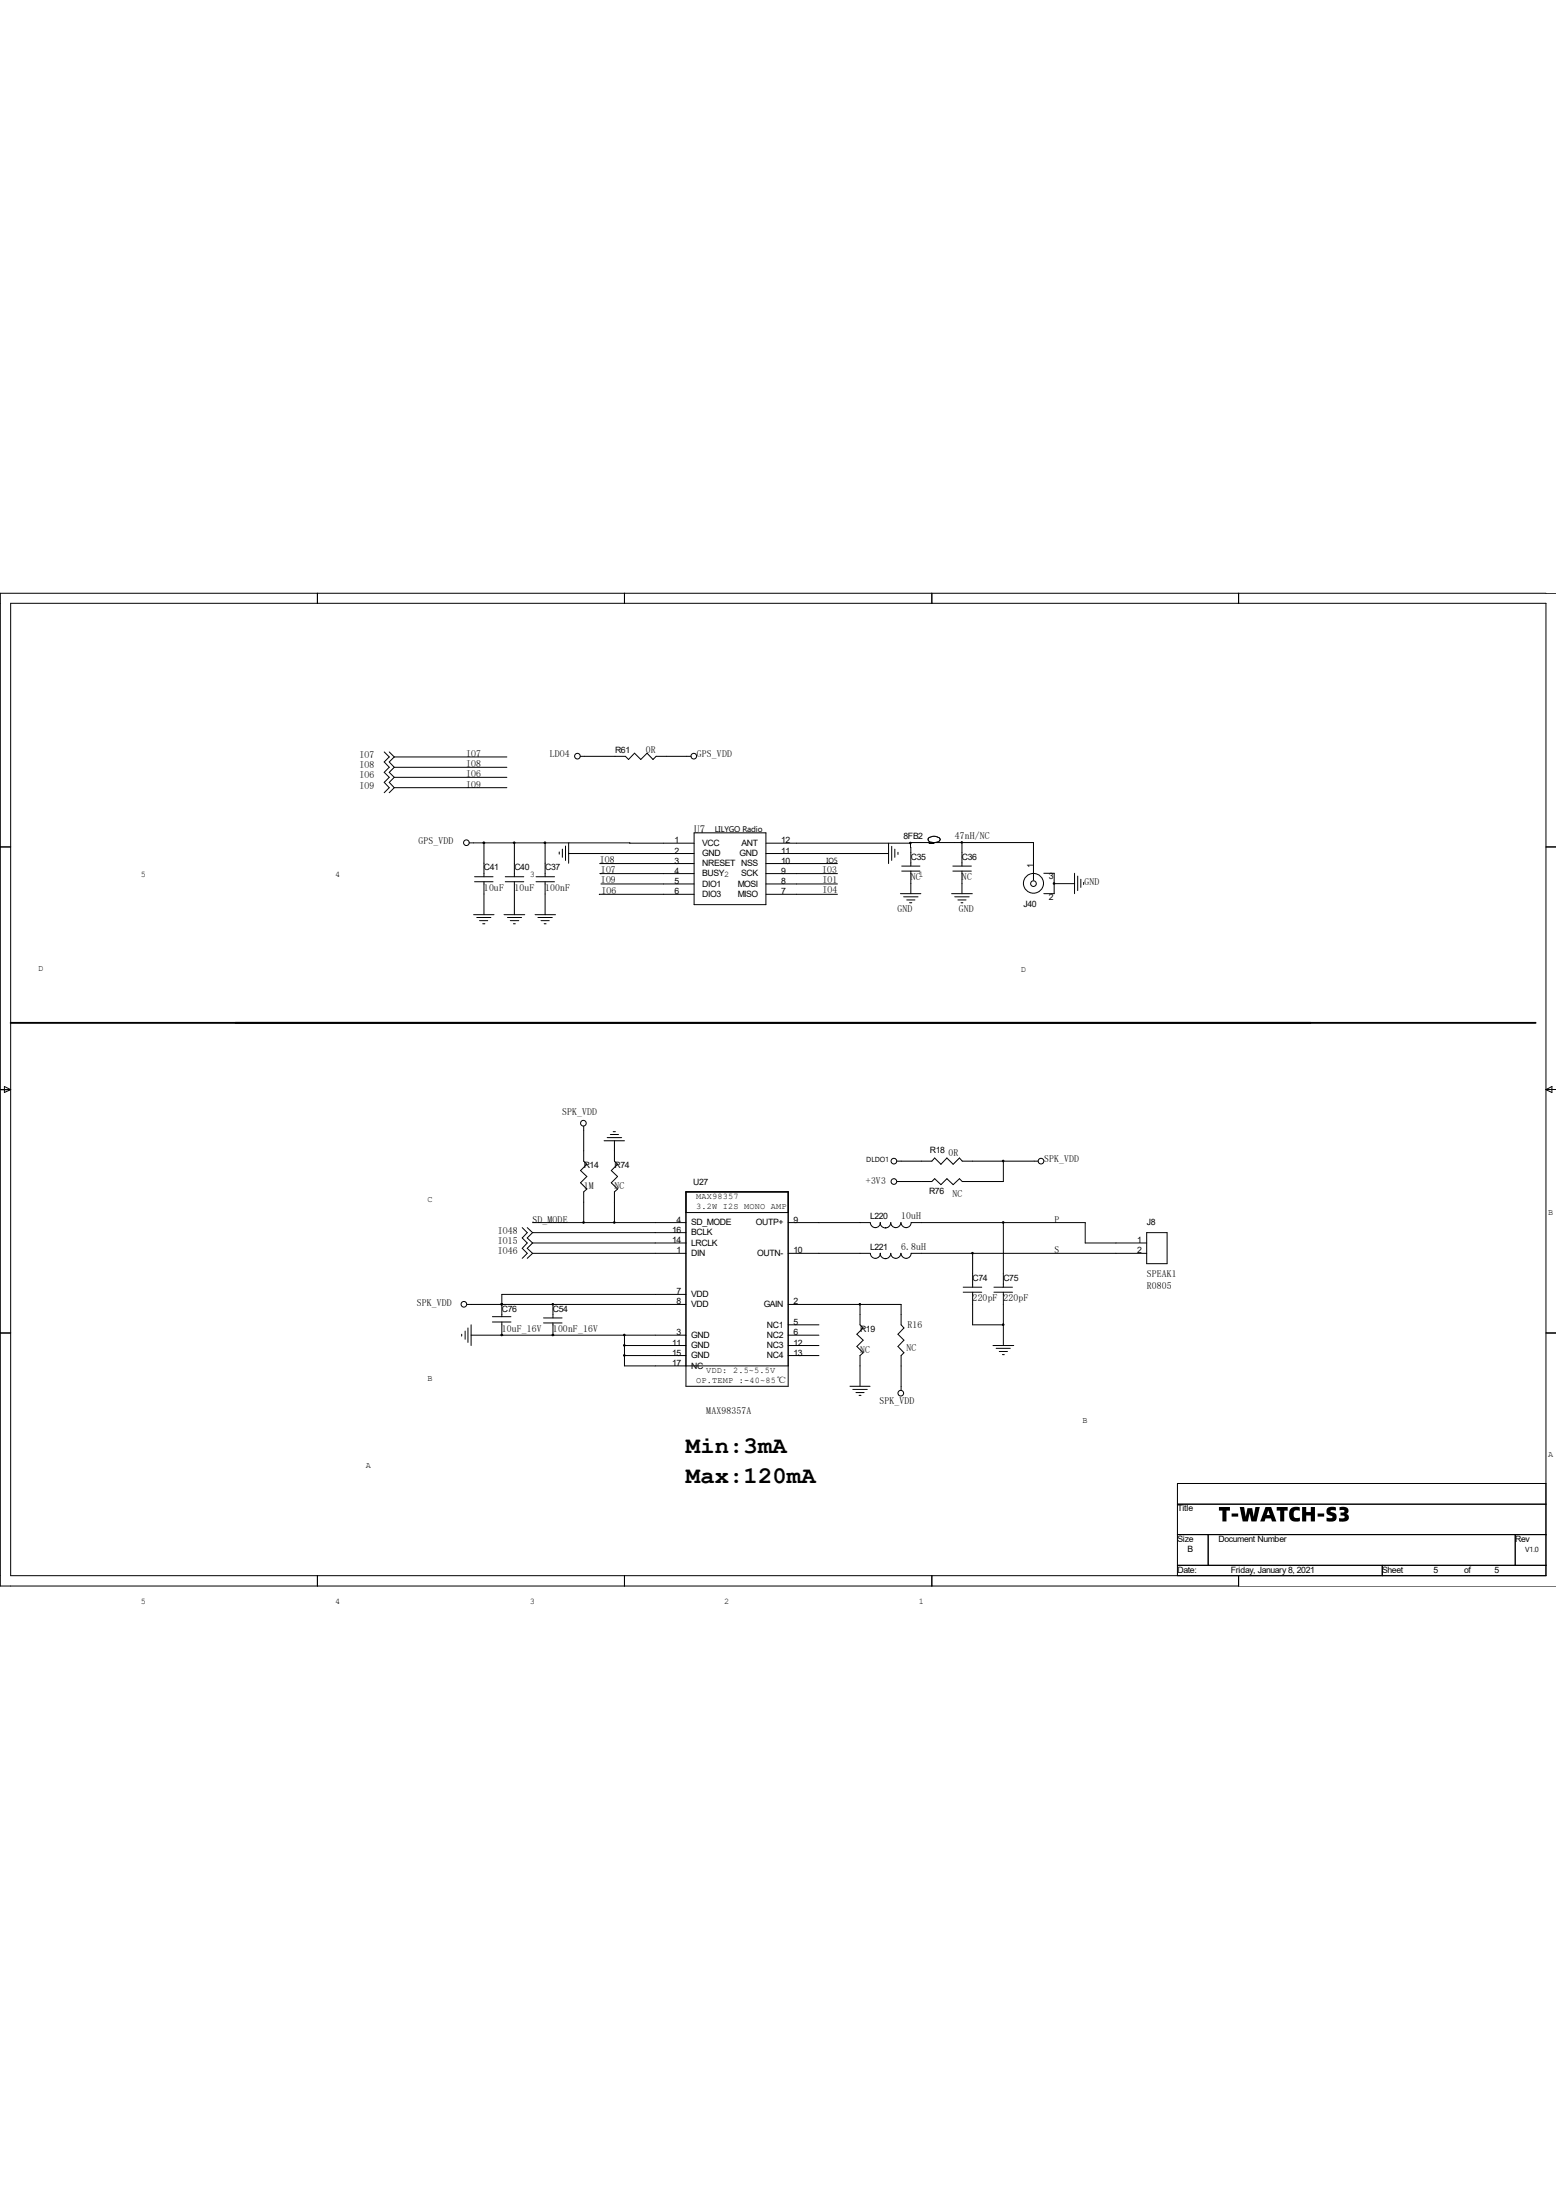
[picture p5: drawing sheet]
<svg xmlns="http://www.w3.org/2000/svg" width="210mm" height="297mm" viewBox="0 0 210 297" stroke-linecap="round" stroke-linejoin="round" font-family="sans-serif">
<g fill="none" stroke="#000" stroke-width=".13">
<path d="M1.4 81.4h207.3v131.3h-207.3zM42.8 80.1v1.3M84.3 80.1v1.3M125.8 80.1v1.3M167.2 80.1v1.3M210 80.1h-210v134h210M0 114.3h1.4M51.9 101.5l.6 .7-.6 .7 .6 .7-.6 .7 .6 .6-.6 .7 .6 .7-.6 .7M52.5 101.5l.7 .7M53.2 102.2l-.7 .7 .7 .7M53.2 103.6l-.7 .7 .7 .6M53.2 104.9l-.7 .7 .7 .7"/>
<path d="M53.2 106.3l-.7 .7M53.2 102.2h15.2M53.2 103.6h15.2M53.2 104.9h15.2M53.2 106.3h15.2M63.3 113.8h30.4M64.1 118.4h2.4M64.1 119h2.4M65.3 113.8v4.6M65.3 119v4.5M68.2 118.4h2.5M68.2 119h2.5"/>
<path d="M69.4 113.8v4.6M69.4 119v4.5M72.3 118.4h2.5M72.3 119h2.5M73.6 113.8v4.6M73.6 119v4.5M75.5 115v.3M75.9 114.6v1.1M76.3 114.2v2M76.8 115.2h16.9M76.8 113.8v2.7M78.3 102.1h6.1l.4 .4 .8-.8 .9 .8 .8-.8 .8 .8 .5-.4h4.7"/>
<path d="M80.9 116.6h12.8M81 117.9h.1M81 117.9h12.7M81.1 119.3h12.6M93.7 112.4h9.7v9.7h-9.7zM103.4 113.8h19.5M103.4 115.2h16.5M103.4 116.6h9.6M103.4 117.9h9.6M103.4 119.3h9.6M119.9 113.8v2.8M120.4 114.3v1.9"/>
<path d="M120.8 114.6v1.1M121.2 115.1v.3M121.7 116.9h2.5M121.7 117.6h2.5M122.9 116.9v-3.2h16.6v5.1M122.9 117.6v3M125.4 113.9h.7M125.9 113.7a.49 .49 0 0 1-.6-.5 1.08 1.08 0 0 1 1.6 .1 .64 .64 0 0 1-.7 .4M128.6 116.9h2.5M128.6 117.6h2.5M129.8 113.7v3.2M129.8 117.6v3"/>
<path d="M140.9 117.9h1.4v2.7h-1.4M142.3 119.3h2.7M145 117.9v2.7M145.5 118.3v1.9M145.9 118.7v1.1M146.3 119.1v.3M208.7 114.3h1.3M63.9 123.5h2.8M64.3 123.9h2M64.7 124.3h1.1M65.2 124.7h.2M68 123.5h2.8"/>
<path d="M68.5 123.9h1.9M68.9 124.3h1.1M69.3 124.7h.3M72.2 123.5h2.8M72.6 123.9h1.9M73 124.3h1.1M73.4 124.7h.3M93.7 120.7l-12.8 .1M103.4 120.7h9.6M121.5 120.6h2.8M122 121.1h1.9M122.4 121.5h1.1"/>
<path d="M122.8 121.9h.3M128.4 120.6h2.8M128.9 121.1h1.9M129.3 121.5h1.1M129.7 121.9h.3M0 147.1h1.4M.6 146.7l.8 .4-.8 .4zM78.8 152.1v4.7l.4 .4-.8 .8 .8 .8-.8 .9 .8 .8-.4 .4v4.2M81.5 154h2.8M82 153.6h1.9M82.4 153.2h1.1M82.8 152.8h.3"/>
<path d="M82.9 154v2.8l.5 .4-.9 .8 .9 .8-.9 .9 .9 .8-.5 .4v4.2M121.1 156.8h4.7l.4-.5 .8 .9 .8-.9 .9 .9 .8-.9 .4 .5h10.2M135.4 156.8v2.7h-5.5l-.4-.4-.8 .8-.9-.8-.8 .8-.8-.8-.4 .4h-4.7M208.7 147.1h1.3M208.7 147.1l.8-.4v.8zM0 180h1.4M62.8 179.7v1.1M63 176.1h29.6M63.2 179.3v1.9M63.6 178.9v2.8M66.5 178.5h2.5M66.5 177.8h2.5"/>
<path d="M67.7 176.1h.1M67.7 178.5v1.8M70.5 165.7l.7 .7-.7 .7 .7 .7-.7 .7 .7 .7-.7 .7M71.2 165.7l.7 .7M71.9 169.2h20.7M71.9 165.1h20.7M71.9 166.4h20.7M71.9 167.8h20.7M71.9 166.4l-.7 .7 .7 .7M71.9 167.8l-.7 .7 .7 .7M71.9 169.2l-.7 .7M73.4 177.9h2.5"/>
<path d="M73.4 178.6h2.5M74.6 176.1h.1M74.6 176.1v1.8M74.6 178.6v1.7M92.6 160.9h13.8v26.3h-13.8zM92.6 163.7h13.8M92.6 174.8h-24.9v3M106.4 176.1h15.2v2.8l.4 .4-.8 .8 .8 .8-.8 .9 .8 .8-.4 .4v4.7M106.4 169.2h11M106.4 165.1h11M106.4 178.9h4.1M116.1 176.1v2.8l.4 .4-.8 .8 .8 .8-.8 .9 .8 .8-.4 .4v4.2"/>
<path d="M117.5 169.2a.66 .66 0 0 0 .6 .7 .66 .66 0 0 0 .7-.7 .72 .72 0 0 0 .7 .7M117.5 165.1a.66 .66 0 0 0 .6 .6 .66 .66 0 0 0 .7-.6 .72 .72 0 0 0 .7 .7M121.6 169.2a.68 .68 0 0 1-.7 .7 .68 .68 0 0 1-.7-.7 .72 .72 0 0 1-.7 .7M121.6 165.1a.68 .68 0 0 1-.7 .6 .68 .68 0 0 1-.7-.6 .72 .72 0 0 1-.7 .7v-.1M121.6 165.1a.68 .68 0 0 0 .7 .6 .68 .68 0 0 0 .7-.6h23.5v2.7h8.3M130 173.8h2.5M130 174.5h2.5M131.3 174.5v4.4h4.1M131.3 169.2v4.6M134.2 173.8h2.5M134.2 174.5h2.5M135.4 165.1v8.7"/>
<path d="M135.4 174.5v7.2M154.8 169.2h-31.8a.68 .68 0 0 1-.7 .7 .68 .68 0 0 1-.7-.7M154.8 166.4h2.7v4.2h-2.7zM208.7 180h1.3M62.3 180.1v.3M63.6 180.3h29M67.7 180.3h.1M74.6 180.3h.1M84.3 180.3v4.1h22.1M84.3 181.7h8.3M84.3 183h8.3M106.4 180.3h4.1"/>
<path d="M106.4 181.7h4.1M106.4 183h4.1M114.7 187.2h2.7M115.1 187.6h2M115.5 188h1.1M116 188.4h.2M134 181.7h2.8M134.5 182h1.9M134.9 182.5h1.1M135.3 182.9h.3M42.8 212.7v1.4M84.3 212.7v1.4"/>
<path d="M125.8 212.7v1.4M158.9 203.1h49.8M158.9 207.2h49.8M158.9 211.3h49.8M163.1 207.2v4.1M167.2 212.7v1.4M186.6 211.3v1.4M204.5 207.2v4.1M208.7 200.3h-49.8v12.4"/>
<circle cx="62.9" cy="113.8" r=".38"/>
<circle cx="77.9" cy="102.1" r=".38"/>
<circle cx="93.6" cy="102.1" r=".38"/>
<circle cx="139.5" cy="119.3" r=".38"/>
<circle cx="139.5" cy="119.3" r="1.34"/>
<circle cx="78.7" cy="151.6" r=".38"/>
<circle cx="120.6" cy="156.8" r=".38"/>
<circle cx="120.6" cy="159.5" r=".38"/>
<circle cx="140.5" cy="156.8" r=".38"/>
<circle cx="62.6" cy="176.1" r=".38"/>
<circle cx="121.6" cy="188.1" r=".38"/>
</g>
<path d="M164.5 203.5h1.5v.4h-.5v1.5h-.5v-1.5h-.5zM166.2 204.3h.9v.4h-.9zM167.3 203.5h.6l.2 1.2 .3-1.1h.6l.2 1.1 .2-1.2h.6l-.4 1.9h-.7l-.2-1.1-.3 1.1h-.7zM170.8 203.5h.8l.7 1.9h-.6l-.2-.4h-.7l-.1 .4h-.6zM171.2 203.9l-.2 .6h.4zM172.3 203.5h1.5v.4h-.5v1.5h-.5v-1.5h-.5zM174.3 203.6a1.37 1.37 0 0 1 1.1-.1v.5a.54 .54 0 0 0-.7 0 .54 .54 0 0 0-.1 .7 .56 .56 0 0 0 .9 .2v.5a1 1 0 0 1-1.2-.2 1 1 0 0 1-.3-1.1zM175.7 203.5h.6v.6h.6v-.6h.6v1.9h-.6v-.8h-.6v.8h-.6zM177.8 204.3h.9v.4h-.9zM179.2 203.6a1.21 1.21 0 0 1 1.1-.1v.4h-.3a.28 .28 0 0 0-.4 .2h.1a.68 .68 0 0 1 .7 .8 .68 .68 0 0 1-.9 .5h-.5v-.5a.63 .63 0 0 0 .8-.1l-.1-.1a.62 .62 0 0 1-.6-.4 .62 .62 0 0 1 .1-.7zM180.8 203.5l.3-.1a.59 .59 0 0 1 .7 .2 .59 .59 0 0 1 .1 .7l-.2 .1a.55 .55 0 0 1 .3 .7 .55 .55 0 0 1-.6 .3h-.7v-.5l.5 .1a.22 .22 0 0 0 .3-.2 .22 .22 0 0 0-.3-.2h-.3v-.4h.2a.22 .22 0 0 0 .3 0 .22 .22 0 0 0 0-.3h-.6z" fill="#000"/>
<path d="M1.4 138.1h205.9" fill="none" stroke="#000" stroke-width=".25"/>
<g fill="#000" stroke="#000" stroke-width=".13">
<circle cx="65.3" cy="113.8" r=".11"/>
<circle cx="69.4" cy="113.8" r=".11"/>
<circle cx="73.6" cy="113.8" r=".11"/>
<circle cx="122.9" cy="113.8" r=".11"/>
<circle cx="129.8" cy="113.7" r=".11"/>
<circle cx="142.3" cy="119.3" r=".11"/>
<circle cx="135.4" cy="156.7" r=".11"/>
<circle cx="67.7" cy="176.1" r=".11"/>
<circle cx="74.6" cy="176.1" r=".11"/>
<circle cx="78.8" cy="165" r=".11"/>
<circle cx="82.9" cy="165" r=".11"/>
<circle cx="116.1" cy="176.1" r=".11"/>
<circle cx="131.3" cy="169.2" r=".11"/>
<circle cx="135.4" cy="178.8" r=".11"/>
<circle cx="135.4" cy="165" r=".11"/>
<circle cx="67.7" cy="180.2" r=".11"/>
<circle cx="74.6" cy="180.2" r=".11"/>
<circle cx="84.3" cy="183" r=".11"/>
<circle cx="84.3" cy="181.6" r=".11"/>
<circle cx="84.3" cy="180.2" r=".11"/>
</g>
<g font-size="3.2">
<text x="92.6" y="196.1">Min:3mA</text>
<text x="92.6" y="200.3">Max:120mA</text>
</g>
<text font-size="1.5" x="93.7" y="112.4">U7</text>
<g font-size="1.3">
<text x="87.2" y="101.7">0R</text>
<text x="48.5" y="102.3">IO7</text>
<text x="48.5" y="103.7">IO8</text>
<text x="48.5" y="105.1">IO6</text>
<text x="48.5" y="106.5">IO9</text>
<text x="62.9" y="102.2">IO7</text>
<text x="62.9" y="103.6">IO8</text>
<text x="62.9" y="104.9">IO6</text>
<text x="62.9" y="106.3">IO9</text>
<text x="74.2" y="102.2">LDO4</text>
<text x="94.1" y="102.2">GPS_VDD</text>
<text x="56.5" y="114">GPS_VDD</text>
<text x="128.9" y="113.3">47nH/NC</text>
<text x="80.9" y="116.5">IO8</text>
<text x="81.1" y="117.9">IO7</text>
<text x="81.1" y="119.2">IO9</text>
<text x="111" y="117.9">IO3</text>
<text x="111" y="119.2">IO1</text>
<text x="122.9" y="118.8">NC</text>
<text x="129.8" y="118.8">NC</text>
<text x="146.4" y="119.4">GND</text>
<text x="65.3" y="120.3">10uF</text>
<text x="69.4" y="120.3">10uF</text>
<text x="73.6" y="120.3">100nF</text>
<text x="81.2" y="120.7">IO6</text>
<text x="111" y="120.6">IO4</text>
<text x="121.1" y="123.1">GND</text>
<text x="129.4" y="123.1">GND</text>
<text x="75.9" y="150.5">SPK_VDD</text>
<text x="78.8" y="160.5">1M</text>
<text x="82.9" y="160.5">NC</text>
<text x="116.9" y="159.8">+3V3</text>
<text x="128" y="156">0R</text>
<text x="128.6" y="161.5">NC</text>
<text x="140.9" y="156.9">SPK_VDD</text>
<text x="67.2" y="166.6">IO48</text>
<text x="67.2" y="167.9">IO15</text>
<text x="71.9" y="165.1">SD_MODE</text>
<text x="121.6" y="164.6">10uH</text>
<text x="142.3" y="165.1">P</text>
<text x="67.2" y="169.3">IO46</text>
<text x="121.6" y="168.8">6.8uH</text>
<text x="142.3" y="169.2">S</text>
<text x="154.8" y="172.4">SPEAK1</text>
<text x="56.3" y="176.3">SPK_VDD</text>
<text x="67.7" y="179.8">10uF_16V</text>
<text x="74.6" y="179.8">100nF_16V</text>
<text x="122.5" y="179.3">R16</text>
<text x="131.3" y="175.7">220pF 220pF</text>
<text x="154.8" y="174">R0805</text>
<text x="116.1" y="182.6">NC</text>
<text x="122.3" y="182.4">NC</text>
<text x="95.3" y="190.9">MAX98357A</text>
<text x="118.7" y="189.5">SPK_VDD</text>
</g>
<g font-size="1.2">
<text x="83" y="101.7">R61</text>
<text x="91" y="113.8">1</text>
<text x="105.5" y="113.8">12</text>
<text x="122" y="113.3">8FB2</text>
<text x="19" y="118.4">5</text>
<text x="45.3" y="118.4">4</text>
<text x="65.3" y="117.5">C41</text>
<text x="69.4" y="117.5">C40</text>
<text x="71.5" y="118.4">3</text>
<text x="73.6" y="117.5">C37</text>
<text x="91" y="115.2">2</text>
<text x="91" y="116.6">3</text>
<text x="91" y="117.9">4</text>
<text x="91" y="119.3">5</text>
<text x="94.8" y="114.2">VCC</text>
<text x="94.8" y="115.6">GND</text>
<text x="94.8" y="117">NRESET NSS</text>
<text x="94.8" y="118.3">BUSY2</text>
<text x="94.8" y="119.7">DIO1</text>
<text x="99.6" y="119.7">MOSI</text>
<text x="99.8" y="115.6">GND</text>
<text x="100" y="118.3">SCK</text>
<text x="100.1" y="114.2">ANT</text>
<text x="105.5" y="119.3">8</text>
<text x="105.5" y="117.9">9</text>
<text x="105.5" y="116.6">10</text>
<text x="105.5" y="115.2">11</text>
<text x="122.9" y="116.1">C35</text>
<text x="124" y="118.4">1</text>
<text x="129.8" y="116.1">C36</text>
<text x="139.5" y="117.2" transform="rotate(-90 139.5 117.2)">1</text>
<text x="141.6" y="118.7">3</text>
<text x="91" y="120.7">6</text>
<text x="94.8" y="121.1">DIO3</text>
<text x="99.6" y="121.1">MISO</text>
<text x="105.5" y="120.7">7</text>
<text x="138.1" y="122.5">J40</text>
<text x="141.6" y="121.5">2</text>
<text x="5.2" y="131.1">D</text>
<text x="137.8" y="131.3">D</text>
<text x="125.5" y="155.7">R18</text>
<text x="78.8" y="157.7">R14</text>
<text x="82.9" y="157.7">R74</text>
<text x="93.6" y="159.9">U27</text>
<text x="94" y="161.9">MAX98357</text>
<text x="125.4" y="161.2">R76</text>
<text x="57.7" y="162.2">C</text>
<text x="90.7" y="166.4">16</text>
<text x="90.7" y="167.8">14</text>
<text x="91.3" y="165.1">4</text>
<text x="93.3" y="165.4">SD_MODE</text>
<text x="93.3" y="166.8">BCLK</text>
<text x="94" y="163.2">3.2W I2S MONO AMP</text>
<text x="102" y="165.4">OUTP+</text>
<text x="107.1" y="165.1">9</text>
<text x="117.4" y="164.6">L220</text>
<text x="153.5" y="167.8">1</text>
<text x="154.8" y="165.4">J8</text>
<text x="209" y="164">B</text>
<text x="91.3" y="169.2">1</text>
<text x="93.3" y="168.2">LRCLK</text>
<text x="93.3" y="169.6">DIN</text>
<text x="102.2" y="169.6">OUTN-</text>
<text x="107.1" y="169.2">10</text>
<text x="117.4" y="168.8">L221</text>
<text x="131.3" y="172.9">C74</text>
<text x="135.4" y="172.9">C75</text>
<text x="153.5" y="169.2">2</text>
<text x="67.7" y="177.1">C76</text>
<text x="74.6" y="177.1">C54</text>
<text x="91.3" y="174.8">7</text>
<text x="91.3" y="176.1">8</text>
<text x="93.3" y="175.1">VDD</text>
<text x="93.3" y="176.5">VDD</text>
<text x="103.1" y="176.5">GAIN</text>
<text x="103.5" y="179.2">NC1</text>
<text x="107.1" y="176.1">2</text>
<text x="107.1" y="178.9">5</text>
<text x="116.1" y="179.8">R19</text>
<text x="90.7" y="181.7">11</text>
<text x="90.7" y="183">15</text>
<text x="90.7" y="184.4">17</text>
<text x="91.3" y="180.3">3</text>
<text x="93.3" y="180.6">GND</text>
<text x="93.3" y="182">GND</text>
<text x="93.3" y="183.4">GND</text>
<text x="93.3" y="184.8">NC</text>
<text x="95.3" y="185.4">VDD: 2.5~5.5V</text>
<text x="103.5" y="180.6">NC2</text>
<text x="103.5" y="182">NC3</text>
<text x="103.5" y="183.4">NC4</text>
<text x="107.1" y="180.3">6</text>
<text x="107.1" y="181.7">12</text>
<text x="107.1" y="183">13</text>
<text x="57.7" y="186.4">B</text>
<text x="94" y="186.7">OP.TEMP :-40~85℃</text>
<text x="146.1" y="192.1">B</text>
<text x="209" y="196.8">A</text>
<text x="49.4" y="198.1">A</text>
<text x="158.9" y="208.2">Size</text>
<text x="158.9" y="204">Title</text>
<text x="160.3" y="209.6">B</text>
<text x="164.5" y="208.2">Document Number</text>
<text x="204.5" y="208.2">Rev</text>
<text x="158.9" y="212.3">Date:</text>
<text x="166.1" y="212.3">Friday, January 8, 2021</text>
<text x="186.6" y="212.3">Sheet</text>
<text x="193.5" y="212.3">5</text>
<text x="197.6" y="212.3">of</text>
<text x="201.7" y="212.3">5</text>
<text x="19" y="216.5">5</text>
<text x="45.3" y="216.5">4</text>
<text x="71.5" y="216.5">3</text>
<text x="97.7" y="216.5">2</text>
<text x="124" y="216.5">1</text>
</g>
<text font-size="1.1" x="96.5" y="112.3">LILYGO Radio</text>
<g font-size="1">
<text x="111.5" y="116.5">IO5</text>
<text x="116.9" y="156.9">DLDO1</text>
<text x="205.9" y="209.6">V1.0</text>
</g>
</svg>
